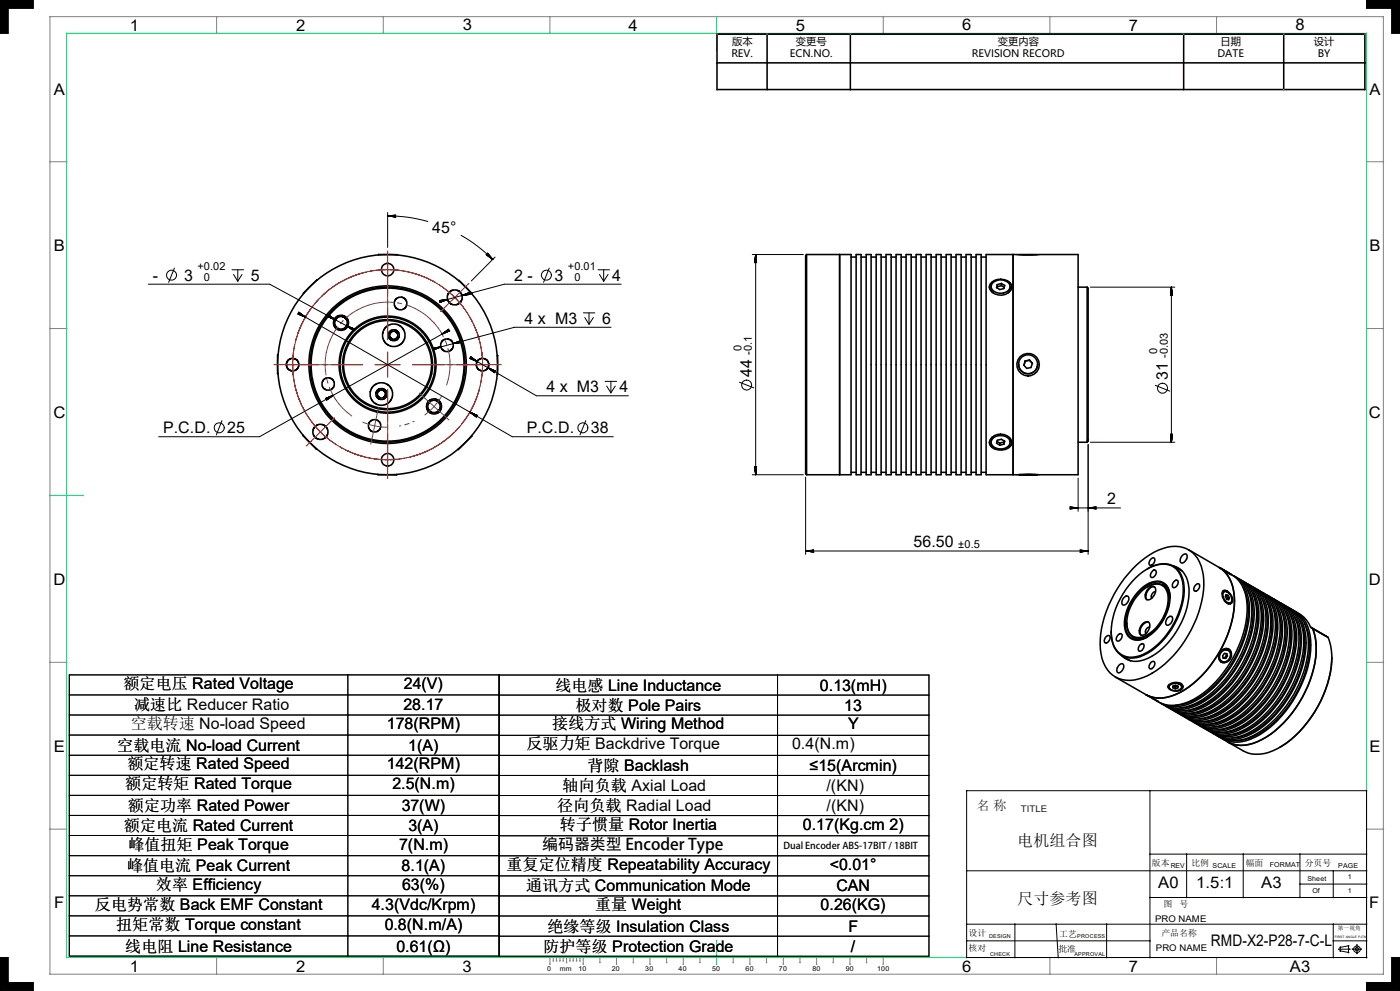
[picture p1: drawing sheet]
<svg xmlns="http://www.w3.org/2000/svg" width="420mm" height="297mm" viewBox="0 0 420 297" stroke-linecap="round" stroke-linejoin="round" font-family="sans-serif">
<g fill="#808080" stroke="#808080" stroke-width=".3">
<path d="M419.9 9.9l.1 .1z" fill-rule="evenodd"/>
<path d="M419.9 0l.1 .1z" fill-rule="evenodd"/>
<path d="M419.9 286.9l.1 .1z" fill-rule="evenodd"/>
<path d="M419.9 296.9l.1 .1z" fill-rule="evenodd"/>
<circle cx="365" cy="287" r=".08"/>
<circle cx="230" cy="287" r=".08"/>
<circle cx="235" cy="289" r=".08"/>
<circle cx="235" cy="287" r=".08"/>
<circle cx="240" cy="288.5" r=".08"/>
<circle cx="240" cy="287" r=".08"/>
<circle cx="245" cy="289" r=".08"/>
<circle cx="245" cy="287" r=".08"/>
<circle cx="250" cy="288.5" r=".08"/>
<circle cx="250" cy="287" r=".08"/>
<circle cx="255" cy="289" r=".08"/>
<circle cx="255" cy="287" r=".08"/>
<circle cx="260" cy="288.5" r=".08"/>
<circle cx="260" cy="287" r=".08"/>
<circle cx="265" cy="289" r=".08"/>
<circle cx="265" cy="287" r=".08"/>
<circle cx="215" cy="15" r=".08"/>
<circle cx="215" cy="5" r=".08"/>
<circle cx="25" cy="148.5" r=".08"/>
<circle cx="15" cy="148.5" r=".08"/>
<circle cx="215" cy="289" r=".08"/>
<circle cx="215" cy="282" r=".08"/>
<circle cx="115" cy="5" r=".08"/>
<circle cx="115" cy="10" r=".08"/>
<circle cx="65" cy="5" r=".08"/>
<circle cx="65" cy="10" r=".08"/>
<circle cx="365" cy="5" r=".08"/>
<circle cx="365" cy="10" r=".08"/>
<circle cx="315" cy="5" r=".08"/>
<circle cx="315" cy="10" r=".08"/>
<circle cx="265" cy="5" r=".08"/>
<circle cx="265" cy="10" r=".08"/>
<circle cx="410" cy="48.5" r=".08"/>
<circle cx="415" cy="48.5" r=".08"/>
<circle cx="410" cy="198.5" r=".08"/>
<circle cx="415" cy="198.5" r=".08"/>
<circle cx="410" cy="248.5" r=".08"/>
<circle cx="415" cy="248.5" r=".08"/>
<circle cx="20" cy="248.5" r=".08"/>
<circle cx="15" cy="248.5" r=".08"/>
<circle cx="20" cy="198.5" r=".08"/>
<circle cx="15" cy="198.5" r=".08"/>
<circle cx="20" cy="98.5" r=".08"/>
<circle cx="15" cy="98.5" r=".08"/>
<circle cx="20" cy="48.5" r=".08"/>
<circle cx="15" cy="48.5" r=".08"/>
<circle cx="417.5" cy="10" r=".08"/>
<circle cx="417.5" cy="2.5" r=".08"/>
<circle cx="410" cy="2.5" r=".08"/>
<circle cx="65" cy="292" r=".08"/>
<circle cx="65" cy="287" r=".08"/>
<circle cx="115" cy="292" r=".08"/>
<circle cx="115" cy="287" r=".08"/>
<circle cx="315" cy="292" r=".08"/>
<circle cx="315" cy="287" r=".08"/>
<circle cx="365" cy="292" r=".08"/>
<circle cx="10" cy="0" r=".08"/>
<circle cx="410" cy="297" r=".08"/>
<circle cx="0" cy="287" r=".08"/>
<circle cx="2.5" cy="287" r=".08"/>
<circle cx="2.5" cy="294.5" r=".08"/>
<circle cx="10" cy="294.5" r=".08"/>
<circle cx="417.5" cy="287" r=".08"/>
<circle cx="417.5" cy="294.5" r=".08"/>
<circle cx="410" cy="294.5" r=".08"/>
<circle cx="2.5" cy="10" r=".08"/>
<circle cx="2.5" cy="2.5" r=".08"/>
<circle cx="10" cy="2.5" r=".08"/>
<circle cx="0" cy="10" r=".08"/>
<circle cx="0" cy="0" r=".08"/>
<circle cx="410" cy="0" r=".08"/>
<circle cx="10" cy="297" r=".08"/>
<circle cx="0" cy="297" r=".08"/>
<circle cx="415" cy="292" r=".08"/>
<circle cx="15" cy="292" r=".08"/>
<circle cx="15" cy="5" r=".08"/>
<circle cx="415" cy="5" r=".08"/>
<circle cx="410" cy="287" r=".08"/>
<circle cx="20" cy="287" r=".08"/>
<circle cx="20" cy="10" r=".08"/>
<circle cx="410" cy="10" r=".08"/>
<circle cx="165" cy="5" r=".08"/>
<circle cx="165" cy="10" r=".08"/>
<circle cx="410" cy="98.5" r=".08"/>
<circle cx="415" cy="98.5" r=".08"/>
<circle cx="165" cy="289" r=".08"/>
<circle cx="165" cy="287" r=".08"/>
<circle cx="166" cy="288" r=".08"/>
<circle cx="166" cy="287" r=".08"/>
<circle cx="167" cy="288" r=".08"/>
<circle cx="167" cy="287" r=".08"/>
<circle cx="168" cy="288" r=".08"/>
<circle cx="168" cy="287" r=".08"/>
<circle cx="169" cy="288" r=".08"/>
<circle cx="169" cy="287" r=".08"/>
<circle cx="170" cy="288.5" r=".08"/>
<circle cx="170" cy="287" r=".08"/>
<circle cx="171" cy="288" r=".08"/>
<circle cx="171" cy="287" r=".08"/>
<circle cx="172" cy="288" r=".08"/>
<circle cx="172" cy="287" r=".08"/>
<circle cx="175" cy="289" r=".08"/>
<circle cx="175" cy="287" r=".08"/>
<circle cx="173" cy="288" r=".08"/>
<circle cx="173" cy="287" r=".08"/>
<circle cx="174" cy="288" r=".08"/>
<circle cx="174" cy="287" r=".08"/>
<circle cx="180" cy="288.5" r=".08"/>
<circle cx="180" cy="287" r=".08"/>
<circle cx="185" cy="289" r=".08"/>
<circle cx="185" cy="287" r=".08"/>
<circle cx="190" cy="288.5" r=".08"/>
<circle cx="190" cy="287" r=".08"/>
<circle cx="195" cy="289" r=".08"/>
<circle cx="195" cy="287" r=".08"/>
<circle cx="200" cy="288.5" r=".08"/>
<circle cx="200" cy="287" r=".08"/>
<circle cx="205" cy="289" r=".08"/>
<circle cx="205" cy="287" r=".08"/>
<circle cx="210" cy="288.5" r=".08"/>
<circle cx="210" cy="287" r=".08"/>
<circle cx="220" cy="288.5" r=".08"/>
<circle cx="220" cy="287" r=".08"/>
<circle cx="225" cy="289" r=".08"/>
<circle cx="225" cy="287" r=".08"/>
<circle cx="230" cy="288.5" r=".08"/>
<circle cx="409.4" cy="10.2" r=".08"/>
<circle cx="255.1" cy="10.2" r=".08"/>
<circle cx="230.1" cy="10.2" r=".08"/>
<circle cx="385.1" cy="10.2" r=".08"/>
<circle cx="385.1" cy="26.8" r=".08"/>
<circle cx="409.4" cy="26.8" r=".08"/>
<circle cx="215.1" cy="26.8" r=".08"/>
<circle cx="355.1" cy="10.2" r=".08"/>
<circle cx="215.1" cy="10.2" r=".08"/>
</g>
<g fill="none" stroke="#808080" stroke-width=".3">
<path d="M410 0v2.5h7.5v7.5h2.5v-10M0 0h10v2.5h-7.5v7.5h-2.5M15 5h400v287h-400zM65 5v5M115 5v5M165 5v5M265 5v5M315 5v5M365 5v5M15 48.5h5M410 48.5h5M15 98.5h5"/>
<path d="M410 98.5h5M15 198.5h5M410 198.5h5M15 248.5h5M410 248.5h5M10 297v-2.5h-7.5v-7.5h-2.5v10M65 287v5M115 287v5M165 287v2M166 287v1M167 287v1M168 287v1"/>
<path d="M169 287v1M170 287v1.5M171 287v1M172 287v1M173 287v1M174 287v1M175 287v2M180 287v1.5M185 287v2M190 287v1.5M195 287v2M200 287v1.5"/>
<path d="M205 287v2M210 287v1.5M220 287v1.5M225 287v2M230 287v1.5M235 287v2M240 287v1.5M245 287v2M250 287v1.5M255 287v2M260 287v1.5M265 287v2"/>
<path d="M315 287v5M365 287v5M420 287h-2.5v7.5h-7.5v2.5h10"/>
</g>
<path d="M20 10h390v277h-390zM215 5v10M15 148.5h10M215 282v7" fill="none" stroke="#00e171" stroke-width=".3"/>
<path d="M0 0v10M410 0h10M0 297h10M420 287v10" fill="none" stroke="#6a6a6a" stroke-width=".3"/>
<g fill="#000" stroke="#000" stroke-width=".3">
<path d="M116.3 64.7l2.5 .4zM116.3 64.7l2.4 .4zM116.3 64.7l2.3 .3zM116.3 64.7l2.2 .2zM116.3 64.7l2.2 .1zM116.3 64.7l2.2-.1zM116.3 64.7l2.3-.1zM116.3 64.7l2.4-.2zM116.3 64.7l2.5-.2zM146.2 75.8l1.6 2zM146.3 75.9l1.5 1.9zM146.3 76l1.5 1.8z"/>
<path d="M146.3 76.1l1.5 1.7zM146.2 76.2l1.6 1.6zM146.1 76.3l1.7 1.5zM146 76.3l1.8 1.5zM145.9 76.3l1.9 1.5zM145.8 76.3l2 1.5zM226.7 76.3l.3 2.5zM226.7 76.3l.2 2.4zM226.7 76.3l.2 2.3zM226.7 76.3l.1 2.2zM226.7 76.3l-.1 2.2zM226.7 76.3l-.2 2.2z"/>
<path d="M226.7 76.3l-.3 2.3zM226.7 76.3l-.3 2.4zM226.7 76.3l-.3 2.5zM89.6 93.5l2 1.5zM89.7 93.6l1.9 1.4zM89.7 93.7l1.9 1.3zM89.7 93.8l1.9 1.2zM89.7 93.9l1.9 1.1zM89.7 94l1.9 1zM89.5 94.1l2.1 .9zM89.4 94.1l2.2 .9zM89.3 94.1l2.3 .9z"/>
<path d="M98.3 95l2.4 .9zM98.5 95l2.2 .9zM98.6 95l2.1 .9zM98.6 94.9l2.1 1zM98.8 94.8l1.9 1.1zM98.8 94.7l1.9 1.2zM98.8 94.6l1.9 1.3zM98.7 94.5l2 1.4zM98.6 94.4l2.1 1.5zM104 97.7l2.3 .9zM104 97.7l2.2 .9zM104 97.7l2.1 .9z"/>
<path d="M104 97.7l2 .9zM104 97.7l1.9 1.1zM104 97.7l1.9 1.2zM104 97.7l2 1.3zM104 97.7l2 1.4zM131.9 90.7l2.3-1zM132.1 90.6l2.1-.9zM132.1 90.5l2.1-.8zM132.1 90.3l2.1-.6zM132 90.2l2.2-.5zM132 90.1l2.2-.4zM131.9 90.1l2.3-.4z"/>
<path d="M131.8 90.1l2.4-.4zM138.6 88.6l2.3-1zM138.6 88.6l2.2-.9zM138.6 88.6l2.2-.8zM138.6 88.6l2.1-.8zM138.6 88.6l2.2-.5zM138.6 88.6l2.3-.4zM138.6 88.6l2.4-.4zM138.6 88.6l2.5-.4zM351.4 86.1l.3 2.5zM351.4 86.1l.3 2.3zM351.4 86.1l.3 2.2z"/>
<path d="M351.4 86.1l.2 2.2zM351.4 86.1l.1 2.2zM351.4 86.1l-.1 2.2zM351.4 86.1l-.2 2.2zM351.4 86.1l-.2 2.3zM351.4 86.1l-.3 2.5zM97.6 119.4l2.3-.9zM97.7 119.4l2.2-.9zM97.8 119.4l2.1-.9zM97.9 119.5l2-1zM98 119.5l1.9-1zM98 119.6l1.9-1.1z"/>
<path d="M98 119.7l1.9-1.2zM98 119.9l1.9-1.4zM130 104.9l2.3-.9zM130.1 104.8l2.2-.8zM130.2 104.7l2.1-.7zM130.2 104.6l2.1-.6zM130.1 104.5l2.2-.5zM130.1 104.4l2.2-.4zM130 104.4l2.3-.4zM129.9 104.4l2.4-.4zM129.8 104.3l2.5-.3zM132.6 100.1l2.4-1z"/>
<path d="M132.6 100.1l2.2-.9zM132.6 100.1l2.1-.9zM132.6 100.1l2.1-1zM132.6 100.1l1.9-1.1zM132.6 100.1l1.9-1.2zM132.6 100.1l1.9-1.3zM132.6 100.1l2-1.4zM132.6 100.1l2.1-1.5zM135.9 103l2.4-.9zM135.9 103l2.3-.9zM135.9 103l2.2-.8zM135.9 103l2.1-.7z"/>
<path d="M135.9 103l2.1-.6zM135.9 103l2.2-.4zM135.9 103l2.3-.4zM135.9 103l2.4-.3zM135.9 103l2.5-.3zM141.1 106.8l2.1 1.6zM141.2 106.9l2 1.5zM141.3 107l1.9 1.4zM141.3 107.1l1.9 1.3zM141.3 107.2l1.9 1.2zM141.1 107.4l2.1 1zM140.9 107.4l2.3 1z"/>
<path d="M140.8 107.4l2.4 1zM146.4 110.2l2 1.6zM146.4 110.2l1.9 1.5zM146.4 110.2l1.9 1.4zM146.4 110.2l1.9 1.3zM146.4 110.2l1.9 1.2zM146.4 110.2l2 1zM146.4 110.2l2.1 1zM146.4 110.2l2.2 1zM146.4 110.2l2.3 1zM141 123.5l2 1.6zM141 123.5l1.9 1.5z"/>
<path d="M141 123.5l1.8 1.4zM141 123.5l1.8 1.3zM141 123.5l1.9 1.1zM141 123.5l2.1 1zM141 123.5l2.2 1zM141 123.5l2.3 1zM351.1 130l.3 2.5zM351.2 130.1l.2 2.4zM351.2 130.2l.2 2.3zM351.3 130.3l.1 2.2zM351.4 130.3v2.2zM351.5 130.3l-.1 2.2z"/>
<path d="M351.6 130.3l-.2 2.2zM351.7 130.1l-.3 2.4zM351.7 130l-.3 2.5zM226.4 139.8l.3 2.5zM226.4 139.9l.3 2.4zM226.4 140l.3 2.3zM226.5 140l.2 2.3zM226.6 140.1l.1 2.2zM226.7 140.1v2.2zM226.8 140l-.1 2.3zM226.9 139.9l-.2 2.4zM227 139.8l-.3 2.5z"/>
<path d="M320.9 151.9l2.5 .3zM321 152l2.4 .2zM321.1 152l2.3 .2zM321.2 152.1l2.2 .1zM321.2 152.2h2.2zM321.2 152.3l2.2-.1zM321.1 152.4l2.3-.2zM320.9 152.5l2.5-.3zM326.4 152.2l2.5 .3zM326.4 152.2l2.4 .3zM326.4 152.2l2.3 .2zM326.4 152.2h2.2z"/>
<path d="M326.4 152.2l2.3-.1zM326.4 152.2l2.3-.2zM326.4 152.2l2.4-.2zM326.4 152.2l2.5-.3zM241.7 165.1l2.2-.1zM241.7 165.1l2.3-.2zM241.7 165.1l2.4-.2zM241.7 165.1l2.5 .4zM241.7 165.1l2.4 .3zM241.7 165.1l2.3 .3zM241.7 165.1l2.2 .2zM241.7 165.1l2.2 .1z"/>
<path d="M241.7 165.1l2.5-.3zM323.9 164.8l2.5 .3zM324 164.9l2.4 .2zM324.1 164.9l2.3 .2zM324.2 165l2.2 .1zM324.2 165.1h2.2zM324.2 165.2l2.2-.1zM324.2 165.3l2.2-.2zM324 165.4l2.4-.3zM323.9 165.5l2.5-.4z"/>
<path d="M0 0h10v2.5h-7.5v7.5h-2.5z" fill-rule="evenodd"/>
<path d="M410 0h10v10h-2.5v-7.5h-7.5z" fill-rule="evenodd"/>
<path d="M0 287h2.5v7.5h7.5v2.5h-10z" fill-rule="evenodd"/>
<path d="M410 294.5h7.5v-7.5h2.5v10h-10z" fill-rule="evenodd"/>
<circle cx="215.1" cy="18.8" r=".08"/>
<circle cx="230.1" cy="18.8" r=".08"/>
<circle cx="255.1" cy="18.8" r=".08"/>
<circle cx="355.1" cy="18.8" r=".08"/>
<circle cx="385.1" cy="18.8" r=".08"/>
<circle cx="409.4" cy="18.8" r=".08"/>
<circle cx="215.1" cy="26.8" r=".08"/>
<circle cx="230.1" cy="26.8" r=".08"/>
<circle cx="255.1" cy="26.8" r=".08"/>
<circle cx="355.1" cy="26.8" r=".08"/>
<circle cx="409.4" cy="26.8" r=".08"/>
<circle cx="290" cy="237" r=".08"/>
<circle cx="345" cy="237" r=".08"/>
<circle cx="410" cy="237" r=".08"/>
<circle cx="345" cy="256" r=".08"/>
<circle cx="356" cy="256" r=".08"/>
<circle cx="373" cy="256" r=".08"/>
<circle cx="390" cy="256" r=".08"/>
<circle cx="410" cy="256" r=".08"/>
<circle cx="290" cy="261" r=".08"/>
<circle cx="290" cy="277" r=".08"/>
<circle cx="304.5" cy="277" r=".08"/>
<circle cx="316.8" cy="277" r=".08"/>
<circle cx="332" cy="277" r=".08"/>
<circle cx="345" cy="269" r=".08"/>
<circle cx="356" cy="269" r=".08"/>
<circle cx="373" cy="269" r=".08"/>
<circle cx="390" cy="265" r=".08"/>
<circle cx="390" cy="269" r=".08"/>
<circle cx="400" cy="261" r=".08"/>
<circle cx="400" cy="269" r=".08"/>
<circle cx="400" cy="277" r=".08"/>
<circle cx="410" cy="265" r=".08"/>
<circle cx="410" cy="277" r=".08"/>
<circle cx="410" cy="261" r=".08"/>
<circle cx="410" cy="269" r=".08"/>
<circle cx="290" cy="287" r=".08"/>
<circle cx="290" cy="282" r=".08"/>
<circle cx="304.5" cy="287" r=".08"/>
<circle cx="317.5" cy="287" r=".08"/>
<circle cx="332" cy="287" r=".08"/>
<circle cx="345" cy="282" r=".08"/>
<circle cx="345" cy="287" r=".08"/>
<circle cx="400" cy="282" r=".08"/>
<circle cx="400" cy="287" r=".08"/>
<circle cx="401.7" cy="284.5" r=".08"/>
<circle cx="402.1" cy="283.9" r=".08"/>
<circle cx="402.1" cy="285" r=".08"/>
<circle cx="404.5" cy="283.5" r=".08"/>
<circle cx="404.5" cy="285.5" r=".08"/>
<circle cx="404.9" cy="284.5" r=".08"/>
<circle cx="405.7" cy="284.5" r=".08"/>
<circle cx="407.1" cy="283.2" r=".08"/>
<circle cx="407.1" cy="285.7" r=".08"/>
<circle cx="408.3" cy="284.5" r=".08"/>
<circle cx="410" cy="287" r=".08"/>
<circle cx="410" cy="282" r=".08"/>
</g>
<g fill="none" stroke="#000" stroke-width=".3">
<path d="M116.3 63.7v10.5M116.3 64.7a43.7 43.7 0 0 1 12.1 1.7M138.3 70.5a45.6 45.6 0 0 1 9.5 7.3M148.5 77l-7.1 7.2M225.7 76.3h15.3M226.7 76.3v66M44.5 85.2h36.4l19.8 10.7M52.3 80.3l-1.7 4.3M69.6 80.9h3.5M70.1 82.3l1.2 2M71.3 80.9v3.4M72.6 82.3l-1.3 2"/>
<path d="M89.5 93.8l64.2 37.1h30.3M100.7 95.9l5.5 2.9M134.8 98.9l-56.9 32h-30.3M164.8 80.3l-1.7 4.3M175 93.8h3.4M175.4 95.2l1.3 2M176.7 93.8v3.4M178 95.2l-1.3 2M179.4 80.9h3.4M179.8 82.3l1.3 2M181.1 80.9v3.4M182.4 82.3l-1.3 2"/>
<path d="M183.3 98.1h-29l-24.4 6.5M186.4 85.2h-35.1l-19.5 5.2M327.1 86.1h25.3M351.4 86.1v46.4M141 107.1l19.9 11.5h27.6M181.5 114.3h3.5M182 115.7l1.3 2M183.3 114.3v3.4M184.6 115.7l-1.3 2M221.8 114.6l4.3 1.6M346.6 115.5l4.3 1.7M66.6 126.1l-1.7 4.2"/>
<path d="M175.7 126.1l-1.7 4.2M326.4 133.2v33M327.1 132.5h25.3M225.7 142.3h15.3M241.7 143v23.2M320.9 152.2h15.3M323.4 143.3v9.9M241.7 165.1h84.7M20.8 208.3h128.9M20.8 214.3h128.9M104.4 202.3v84.3M149.7 202.3h129v84.3h-257.9v-84.3h128.9v84.3"/>
<path d="M149.7 208.3h129M149.7 214.3h129M233.3 202.3v84.3M20.8 220.3h128.9M20.8 226.4h128.9M20.8 232.4h128.9M20.8 238.4h128.9M149.7 220.4h129M149.7 226.4h129M149.7 232.4h129M149.7 238.4h129M290 237h120v50h-120z"/>
<path d="M345 237v50M20.8 244.4h257.9M20.8 250.4h128.9M20.8 256.5h128.9M149.7 250.5h129M149.7 256.5h129M345 256h65M356 256v13M373 256v13M390 256v13M20.8 262.5h257.9M20.8 268.5h257.9"/>
<path d="M20.8 274.5h128.9M149.7 274.5h129M290 277h120M290 261h120M304.5 277v10M316.8 277l.7 10M332 277v10M345 269h65M390 265h20M400 261v8M400 277v10M20.8 280.5h128.9"/>
<path d="M149.7 280.6h129M290 282h55M400 282h10M401.7 284.5h3.2M402.1 283.9l2.4-.4v2l-2.4-.5zM405.7 284.5h2.6M407.1 283.2v2.5"/>
<circle cx="51.5" cy="82.5" r="1.49"/>
<circle cx="163.9" cy="82.5" r="1.51"/>
<circle cx="224" cy="115.4" r="1.51"/>
<circle cx="348.7" cy="116.4" r="1.51"/>
<circle cx="65.8" cy="128.2" r="1.51"/>
<circle cx="174.9" cy="128.2" r="1.49"/>
<circle cx="407.1" cy="284.5" r=".51"/>
<circle cx="407.1" cy="284.5" r="1"/>
</g>
<g fill="none" stroke="#000" stroke-width=".47">
<path d="M215.1 10.2h194.3v16.6h-194.3zM215.1 18.8h194.3M230.1 10.2v16.6M255.1 10.2v16.6M355.1 10.2v16.6M385.1 10.2v16.6M116 79h.6M119.3 76.4h-5.8M242 76.3v66M242 76.3l-.3 .3v65.4l.3 .3M242 76.3h13.3v66h-13.3M251.9 76.3v66"/>
<path d="M255.3 77h1.5M256.8 76.3h1.5v66h-1.5zM258.3 77h1.5M259.8 76.3h1.5v66h-1.5zM261.3 77h1.5M262.9 76.3h1.4v66h-1.5zM264.3 77h1.5M265.8 76.3h1.5v66h-1.5zM267.3 77h1.5M268.8 76.3h1.5v66h-1.5zM270.3 77h1.5M271.8 76.3h1.5v66h-1.5z"/>
<path d="M273.3 77h1.5M274.8 76.3h1.5v66h-1.5v-66M276.3 77h1.5M277.8 76.3h1.5v66h-1.5zM279.3 77h1.5M280.8 76.3h1.5v66h-1.5zM282.3 77h1.5M283.8 76.3h1.5v66h-1.5zM285.3 77h1.5M286.8 76.3h1.5v66h-1.5zM288.3 77h1.5M289.8 76.3h1.5v66h-1.5z"/>
<path d="M291.3 77h1.5M292.8 76.3h1.5v66h-1.5zM294.3 77h1.5M295.8 76.3l13.9 .2 13.7-.2v66l-14.2-.2-13.4 .2zM303.9 76.3v66zM305.6 76.3h5.7M95.1 83.9l-4 4.1M102.7 94.9l.6 .2 .6 .6 .3 1.5-.9 1.2-.9 .3-.7-.1-1-.8-.3-.9 .1-.7 .8-1.1 .9-.3 .5 .1M102.7 94.5l.9 .4 .5 .5 .4 .9v.9l-.4 .9-.5 .5-.9 .4h-.8l-.9-.4-.5-.5-.4-.9v-.9l.4-.9 .5-.5 .9-.4 .9 .1M137.6 84.1l4 4M297.3 85.9a1.97 1.97 0 0 0 .8 2M297.6 84.5a4.2 4.2 0 0 1 5.9 .9 3 3 0 0 1-4.1 3 2.53 2.53 0 0 1-2.4-3.2z"/>
<path d="M297.7 84.9a3.3 3.3 0 0 1 5.2 .5 2.14 2.14 0 0 1-2.4 2.5 2.36 2.36 0 0 1-3.1-2.5zM299.1 84l-.4 .1a2.43 2.43 0 0 0-1.9 2.2M299.2 85.9l-.1 .4M299.2 85.3v.6M300.4 85l-1.2 .3M300.4 85.6l-1.2 .3M300.4 85v.6M300.4 85l1 .6-.2 .9-1.3 .3-.9-.6 .2-.9M300.4 85.6l.8 .5M301.3 84l.3 .1a2.55 2.55 0 0 1 2 2.2M303 85.9a1.88 1.88 0 0 1-.7 2M323.4 86.1h2.7"/>
<path d="M326.1 86.1v46.4M326.1 86.1l.3 .3v45.8l-.3 .3M83.4 106.3v5.7M85.9 109v.6M111.1 117.4l.4-1.2 1.1-1 1.3-.5 1.2 .1 1.1 .4 1.1 1 .5 1.4-.1 1.2-.4 1.1-1.1 1-1.3 .6-1.2-.1-1.1-.5-1.1-1-.5-1.3 .1-1.2M114.7 116.9l.7 .4 .2 1.1-.5 .7-.9 .2-.8-.5-.2-.9 .5-.8 1-.2M116.5 100.2l.8-1.1 1.2-.3 1 .8 .3 1.2-.8 1.1-1.2 .2-1.1-.8-.2-1.1M129.2 112l-.5 1.9-1.2 2.3-1.6 2.2-1.9 1.6-2.2 1.3-2.5 .8-2.2 .4-3.5-.3-2.3-.7-2-1-2.1-1.6-1.6-1.8-1.3-2.3-.9-2.4-.3-2.3 .2-3.5 .8-2.3 .9-1.9 1.7-2.2 1.8-1.6 2.2-1.3 2.5-.9 2.2-.3 3.6 .3 2.3 .7 1.9 .9 2.1 1.7 1.7 1.8 1.3 2.3 .8 2.4 .4 2.3-.3 3.5M146.6 109v.6M149.2 106.6l-.1 5.7M305.6 109.2a2.84 2.84 0 0 0 2.8 2.8 2.84 2.84 0 0 0 2.9-2.8M307.6 108.2h.1"/>
<path d="M308.8 107.9l.9 1-.4 1.3-1.3 .2-.8-.9 .4-1.3M308.8 107.9l-1.2 .3M308.8 107.9h.1M90.9 130.4l4.1 4.1M94.2 128.2l.5-.6 .9-.4h.8l1 .3 .5 .5 .4 .9v1.1l-.3 .7-.5 .5-.9 .5h-.8l-.8-.3-.7-.5-.4-.9v-1.1l.3-.7M112.8 125.8l1.2 .8 .2 1.4-.7 1.1-.8 .4h-.7l-.6-.3-.6-.6-.3-1.3 .2-.6 .7-.7 .6-.2h.8M113.2 123.5l2.3 .3 3.6-.2 2.9-.9 2.3-1.3 2.1-1.7 2-2.3 1.3-2.5 .8-2.5 .3-2.4-.2-3.5-.9-2.9-1.3-2.4-1.7-2.1-2.3-1.9-2.5-1.4-2.6-.8-2.3-.3-3.5 .3-2.9 .9-2.4 1.3-1.7 1.3-2.3 2.7-1.4 2.5-.8 2.5-.3 2.3 .3 3.6 .9 2.9 1.2 2.3 2.2 2.6 2 1.6 2.4 1.2 2.5 .8M116 139.7h.6M141.5 130.6l-4 4.1-.1-.1M297.6 131.1a3.9 3.9 0 0 1 5.9 1 2.18 2.18 0 0 1-1.9 2.6 4.4 4.4 0 0 1-4.6-1.3l-.2-.8 .2-.8zM297.6 131l-.3 1.5M297.7 131.6a3.3 3.3 0 0 1 5.2 .5 2.39 2.39 0 0 1-3.1 2.4 2.01 2.01 0 0 1-2-.8 2.01 2.01 0 0 1-.1-2.1z"/>
<path d="M299.1 132.3l.8 .5M299.9 132.8v.6M301.2 133.1l.2-.9-1-.5-1.2 .3-.2 .8 .9 .6M301.2 132.5v.6M301.2 133.1l-1.3 .3M301.2 132.5l-1.3 .3M301.2 132.2v.3M302.8 131.1l.2 1.4M303.6 132.3a3.6 3.6 0 0 1-5.7 1.7l-.8-.8-.3-.7M323.4 132.5h2.7M113.3 142.2h5.7M255.3 141.6h1.5"/>
<path d="M258.3 141.6h1.5M261.3 141.6h1.5M264.3 141.6h1.5M267.3 141.6h1.5M270.3 141.6h1.5M273.3 141.6h1.5M276.3 141.6h1.5M279.3 141.6h1.5M282.3 141.6h1.5M285.3 141.6h1.5M288.3 141.6h1.5M291.3 141.6h1.5"/>
<path d="M294.3 141.6h1.5M305.6 142.3h5.7zM307.2 142.3h2.5M337.1 179.2a.83 .83 0 0 1 1.5-.2 1.89 1.89 0 0 1-1.7 2.3 1.52 1.52 0 0 1 .2-2.1zM340.8 173.1a11.1 11.1 0 0 1 9.7-3.8 6.5 6.5 0 0 1 4.4 6.2 23.1 23.1 0 0 1-11.9 20.6 6.2 6.2 0 0 1-8.2-1.4 12.8 12.8 0 0 1-.5-11.1 26.4 26.4 0 0 1 6.5-10.5zM341 169.3a18.2 18.2 0 0 1 11.7-5.6 8.2 8.2 0 0 1 8 7.2 26.5 26.5 0 0 1-3.3 17.8 30.3 30.3 0 0 1-14.5 14.4 8.6 8.6 0 0 1-12.6-7 29.5 29.5 0 0 1 4.9-19.7l2.1-3zM342.1 176.7a6.4 6.4 0 0 1 6.6-2.2 5.4 5.4 0 0 1 2.2 6.3 14.6 14.6 0 0 1-8.2 10.8 3.8 3.8 0 0 1-5.3-3.3 14.1 14.1 0 0 1 4.7-11.6zM342.6 177.1a5.3 5.3 0 0 1 6.2-1.5 5.1 5.1 0 0 1 1.5 5.4 12.9 12.9 0 0 1-7.8 10 3.5 3.5 0 0 1-4.5-3.9 13.9 13.9 0 0 1 4.6-10zM344.2 170.5a7.7 7.7 0 0 1 8.5-.4 9.2 9.2 0 0 1 2.5 8.4 23.9 23.9 0 0 1-12 17.8 6.3 6.3 0 0 1-9.8-5.3l-.1-1.7M344.3 175.9a3.9 3.9 0 0 1 4.2-.6 3.9 3.9 0 0 1 2.2 3.7 13.7 13.7 0 0 1-7.2 11.9 3.7 3.7 0 0 1-3.9-.1 3.7 3.7 0 0 1-1.6-3.5v-.7M344.7 176.2a1.16 1.16 0 0 1 1.6-.3 1.16 1.16 0 0 1 .3 1.6 2.23 2.23 0 0 1-2.8 2.1 2.72 2.72 0 0 1 .9-3.4zM345.1 167.7a.85 .85 0 0 1 1.2-.4 1.52 1.52 0 0 1-1.3 2.1 1.11 1.11 0 0 1 .1-1.7z"/>
<path d="M345.9 171l.6-.1a1.33 1.33 0 0 1 .2 1.4 1.33 1.33 0 0 1-1.3 .8 1.4 1.4 0 0 1 .5-2.1zM346.3 175.9a2.72 2.72 0 0 0-2.2 3.8M346.6 177.4a1.32 1.32 0 0 0-1 1.9M349.8 175.5l-.9-.2 1.4 .9M351 179.2a4.2 4.2 0 0 0-3.7-4.8 10.9 10.9 0 0 0-8 6.4 10.7 10.7 0 0 0-1.1 9.1 3.9 3.9 0 0 0 5.6 1.2l.5-.2M351.9 169.6a6.2 6.2 0 0 1 4.6 5.6 23.5 23.5 0 0 1-8.6 19.9 10.6 10.6 0 0 1-8.8 2.9 5.3 5.3 0 0 1-2.7-1.6M352 169.7l2.7 1.5M352.4 174.1l.7-.2a1.36 1.36 0 0 1 .2 1.4 1.36 1.36 0 0 1-1.3 .8 1.39 1.39 0 0 1 .4-2zM354.9 166.3l.7-.3a1.13 1.13 0 0 1 .1 1.9 .91 .91 0 0 1-.7 .8 .91 .91 0 0 1-1-.4l.3-1.3zM356.6 164.8l9.2 5.3M358.7 175.3l.7-.4 .2 .1a1.35 1.35 0 0 1 0 1.5 1.35 1.35 0 0 1-1.3 .6 1.36 1.36 0 0 1 .4-1.8zM365.8 170.1a9.9 9.9 0 0 1 4.5 8.5 33.8 33.8 0 0 1-16.5 29 10.4 10.4 0 0 1-10 .6"/>
<path d="M365.8 170.1a10.1 10.1 0 0 1 4.4 8.2 33.2 33.2 0 0 1-9.6 24.1 18.9 18.9 0 0 1-12.9 6.8 8.1 8.1 0 0 1-3.9-1M365.8 170.1l.1 .1M365.9 170.2l3.3 1.9zM366 170.2l3.4 2.1-.3-.3M366.9 177.1a1.72 1.72 0 0 1 2 .9M366.9 177.1a2.29 2.29 0 0 1 2.8 2 1.18 1.18 0 0 1 0 1.4 1.18 1.18 0 0 1-1.4 .4 2.9 2.9 0 0 1-1.4-3.8zM367 177.6a1.3 1.3 0 0 1 2.1 .7l.2 .5a1.13 1.13 0 0 1 .3 1.1 1.13 1.13 0 0 1-.9 .8 2.54 2.54 0 0 1-1.7-3.1zM367.2 177.3l-.6 .5M367.2 170.9l-.4-.2 1.5 .9-.3-.2M367.2 170.9h.1M367.2 170.9l.8 .5M367.7 178.6l.3 .1"/>
<path d="M368 178.7l.4 .8M368 171.4h.1M368.4 178.4l-.4 .3M368.4 178.4l-.6-.2-.2 .6 .4 .8 .6 .1 .2-.5M368.4 179.5l-.1 .2M368.4 178.4l.4 .8M368.8 179.2l-.4 .3M369.1 172a10.3 10.3 0 0 1 5 9.6 34.1 34.1 0 0 1-15.8 27.9 11.1 11.1 0 0 1-10.7 .9l-.5-.3M369.2 172.1v.1M369.5 179.4l.1 .2a1.34 1.34 0 0 1-.5 1.4M370 172.5a10.2 10.2 0 0 1 4.8 9.5 33.5 33.5 0 0 1-17.2 28.6 10 10 0 0 1-9.7 0M370.3 172.7a10.3 10.3 0 0 1 5.2 9.7 34.1 34.1 0 0 1-15.8 27.9 11.1 11.1 0 0 1-10.7 .9l-.7-.4"/>
<path d="M371.3 173.3a10.3 10.3 0 0 1 5 9.5 34.3 34.3 0 0 1-15.9 27.9 11 11 0 0 1-10.8 .8l-.2-.1M371.7 173.5a9.4 9.4 0 0 1 5.1 8.2 31.5 31.5 0 0 1-6.8 21.4 24.8 24.8 0 0 1-12.9 9.6 8.8 8.8 0 0 1-7.4-1.1M372.7 174.1a10.3 10.3 0 0 1 5 9.5 33.8 33.8 0 0 1-15.9 27.9 11 11 0 0 1-10.8 .9l-.2-.2M373 176.1a18.3 18.3 0 0 1 .6 13.4 34.2 34.2 0 0 1-14.3 19.8 13.2 13.2 0 0 1-6.7 2.1M373.1 174.3a10.3 10.3 0 0 1 5.3 9.8 34.3 34.3 0 0 1-15.9 27.9 11.1 11.1 0 0 1-10.7 .9l-.7-.5M374.2 175a9.6 9.6 0 0 1 4.8 8 32.7 32.7 0 0 1-9.3 24.1 19.7 19.7 0 0 1-13 7.2 7.8 7.8 0 0 1-4.5-1.3M374.4 177a18.3 18.3 0 0 1 .6 13.3 32.9 32.9 0 0 1-15.6 20.5 12.4 12.4 0 0 1-5.4 1.4M374.5 175.1a10.3 10.3 0 0 1 5.3 9.8 33.8 33.8 0 0 1-15.9 27.9 10.5 10.5 0 0 1-11.3 .4M375.6 175.8a9.6 9.6 0 0 1 4.8 8 32.8 32.8 0 0 1-9.3 24.1 21.7 21.7 0 0 1-11.7 7.1 8.3 8.3 0 0 1-5.8-1.1M375.8 177.8a18.1 18.1 0 0 1 .6 13.3 34.1 34.1 0 0 1-14.3 19.8 14.5 14.5 0 0 1-6.7 2.1M376 176a10.2 10.2 0 0 1 5.2 9.7 34.1 34.1 0 0 1-15.9 27.9 10.4 10.4 0 0 1-11.4 .5M377 176.6a10.4 10.4 0 0 1 4.9 9.5 33.8 33.8 0 0 1-15.9 27.9 10.5 10.5 0 0 1-11 .7"/>
<path d="M377.2 178.6a18.2 18.2 0 0 1 .6 13.3 33.1 33.1 0 0 1-15.6 20.6 12.4 12.4 0 0 1-5.3 1.3M377.4 176.8a9.6 9.6 0 0 1 5.1 8.2 32.8 32.8 0 0 1-9.2 24.2 19.9 19.9 0 0 1-13 7.1 8.1 8.1 0 0 1-4.9-1.4M378.4 177.4a10.1 10.1 0 0 1 4.9 9.5 34.1 34.1 0 0 1-15.8 27.9 11.1 11.1 0 0 1-10.8 .8l-.3-.1M378.6 179.4a18 18 0 0 1 .6 13.4 33.9 33.9 0 0 1-14.2 19.8 13.2 13.2 0 0 1-6.7 2M378.8 177.6a9.6 9.6 0 0 1 5.1 8.2 32.6 32.6 0 0 1-9.2 24.2 19.4 19.4 0 0 1-13 7.1 8.3 8.3 0 0 1-4.9-1.4M379.8 178.2a9.8 9.8 0 0 1 4.8 8.1 32.1 32.1 0 0 1-6.9 21.3 25.3 25.3 0 0 1-12.8 9.6 8.8 8.8 0 0 1-7.1-.9M380.2 178.4a10.3 10.3 0 0 1 5.2 9.7 34.1 34.1 0 0 1-15.8 27.9 11.1 11.1 0 0 1-10.7 .9M381.3 179a10.3 10.3 0 0 1 4.9 9.6 34.3 34.3 0 0 1-15.9 27.9 11 11 0 0 1-10.8 .8l-.2-.2M381.6 179.2a8.8 8.8 0 0 1 4.9 6.9 29.6 29.6 0 0 1-5.5 21.2 27 27 0 0 1-14 11.1 8.8 8.8 0 0 1-7.4-1.1M382.7 179.8a10.3 10.3 0 0 1 4.9 9.6 34.1 34.1 0 0 1-15.9 27.9 11.1 11.1 0 0 1-10.8 .8l-.2-.2M331.9 190.8l.3-.3a.54 .54 0 0 1 .6 0 .54 .54 0 0 1 .2 .5l-.2 .9a1.06 1.06 0 0 1-1.4 .7 1.35 1.35 0 0 1 .5-1.8zM335.6 190.1l.7-.2a1.33 1.33 0 0 1 .1 1.5 1.33 1.33 0 0 1-1.2 .7 1.35 1.35 0 0 1 .4-2z"/>
<path d="M335.7 199.3a.88 .88 0 0 1 1.3-.2 1.85 1.85 0 0 1-1.7 2.5 1.72 1.72 0 0 1 .4-2.3zM336.5 196.5l2.7 1.6M340.4 191.7l-.5-.7 1.4 .8M342.2 193.1l.6-.2a1.36 1.36 0 0 1 .2 1.5 1.36 1.36 0 0 1-1.3 .8 1.49 1.49 0 0 1 .5-2.1zM342.9 186.8a1.16 1.16 0 0 1 1.7-.3 1.16 1.16 0 0 1 .2 1.6l-.2 .6a1.95 1.95 0 0 1-2.5 1.5 2.68 2.68 0 0 1 .8-3.4zM344.6 186.5a2.69 2.69 0 0 0-2.3 3.9M344.9 188a1.32 1.32 0 0 0-1.1 1.9M345.4 198.4l.6-.2a1.34 1.34 0 0 1 .3 1.5 1.34 1.34 0 0 1-1.3 .7 1.43 1.43 0 0 1 .4-2zM350.3 185.2a.88 .88 0 0 1 1.4-.2 1.84 1.84 0 0 1-1.6 2.4 1.45 1.45 0 0 1 .2-2.2zM365.6 197.1l.6 .9M366.3 198.1l.2 .1M366.5 195.3a1.57 1.57 0 0 1 2.4 0 1.57 1.57 0 0 1-.3 2.3 1.55 1.55 0 0 1-2.3 .5 1.55 1.55 0 0 1-.1-2.4z"/>
<path d="M366.6 194.8a1.74 1.74 0 0 1 2.2-.2 1.74 1.74 0 0 1 .6 2.1 1.97 1.97 0 0 1-1.6 1.9 1.97 1.97 0 0 1-2.2-1.2 2.71 2.71 0 0 1 1-2.6zM366.9 197.1h.5M367.4 197.1l.3 .2M367.8 195.9l.1 .6M367.9 196.5l-.5 .6M367.9 196.5l.3 .1M368.2 196.6l-.5 .7M368.2 196.6l-.2-.7-.7-.1-.5 .7 .1 .8h.8M368.5 194.9l-.3-.1a1.65 1.65 0 0 0-1.8 .2M368.5 194.5a2.29 2.29 0 0 1 .5 2.8 2.29 2.29 0 0 1-2.7 1.1M369.1 180.6l-.7 .4M380 180.3a18.1 18.1 0 0 1 .7 13.3 34.1 34.1 0 0 1-14.3 19.8l-1.4 .7a13.9 13.9 0 0 1-5.3 1.4"/>
<path d="M381.4 181.1a17.6 17.6 0 0 1 .7 13.3 33.8 33.8 0 0 1-14.3 19.8 13.2 13.2 0 0 1-6.7 2.1M382.9 181.9a18.3 18.3 0 0 1 .6 13.3 34.2 34.2 0 0 1-14.3 19.8 13.2 13.2 0 0 1-6.7 2.1M383 180a10.3 10.3 0 0 1 5.3 9.8 34.3 34.3 0 0 1-15.9 27.9 11.1 11.1 0 0 1-10.7 .9l-.7-.5M384.1 180.7a9.9 9.9 0 0 1 4.8 8 31.5 31.5 0 0 1-6.9 21.3 24.8 24.8 0 0 1-12.9 9.7 8.6 8.6 0 0 1-7-1M384.3 182.7a18.3 18.3 0 0 1 .6 13.3 32.9 32.9 0 0 1-15.6 20.5 12.4 12.4 0 0 1-5.4 1.4M384.4 180.9a10.3 10.3 0 0 1 5.3 9.7 33.8 33.8 0 0 1-15.9 27.9 11.1 11.1 0 0 1-10.7 .9l-.6-.5M385.5 181.5a9.6 9.6 0 0 1 4.8 8 32.8 32.8 0 0 1-9.3 24.2 22.1 22.1 0 0 1-11.7 7 8.3 8.3 0 0 1-5.8-1.1M385.7 183.5a17.9 17.9 0 0 1 .6 13.3 33.8 33.8 0 0 1-14.3 19.9 14.5 14.5 0 0 1-6.7 2M385.9 181.7a9.9 9.9 0 0 1 5.2 9 33.8 33.8 0 0 1-10 24 18.8 18.8 0 0 1-12.9 6.5 8.6 8.6 0 0 1-4.3-1.4M386.9 182.3a9.4 9.4 0 0 1 4.7 7.3 30.4 30.4 0 0 1-6.2 21.3 25 25 0 0 1-14.1 10.5 8.7 8.7 0 0 1-6.4-1M387.1 184.3a18.2 18.2 0 0 1 .6 13.4 34.1 34.1 0 0 1-14.3 19.8 13.2 13.2 0 0 1-6.6 2M387.3 182.5a10 10 0 0 1 5.2 9 33.5 33.5 0 0 1-16.5 29 10 10 0 0 1-10.7 .1"/>
<path d="M388.3 183.1a9.8 9.8 0 0 1 4.9 8.8 33.8 33.8 0 0 1-10 24 18.5 18.5 0 0 1-12.9 6.5 7.1 7.1 0 0 1-3.9-1.2M388.5 185.1a16.9 16.9 0 0 1 1.1 11.7 34.1 34.1 0 0 1-14.7 21.5 13.2 13.2 0 0 1-6.7 2M388.7 183.3a8.8 8.8 0 0 1 4.5 4.7M389.9 186a18.1 18.1 0 0 1 .7 13.3 34.1 34.1 0 0 1-14.3 19.8 14.4 14.4 0 0 1-6.7 2.1M391.3 186.8a18.2 18.2 0 0 1 .7 13.3 33.8 33.8 0 0 1-14.3 19.8 13.2 13.2 0 0 1-6.7 2.1M393.2 188l5.2 3.1a21.9 21.9 0 0 1-.7 15.4 34 34 0 0 1-14.5 17.9 10.8 10.8 0 0 1-10.2 .6l-4.7-2.6M393.2 188l.6 .3a22.1 22.1 0 0 1-.8 15.6 33.5 33.5 0 0 1-14.5 17.8 10.6 10.6 0 0 1-10.2 .7M393.2 188l4.6 2.7-.1-.1M399.5 197a34.1 34.1 0 0 1-15.5 26.9M334.6 202.9l9.2 5.3M343.8 208.2l3.7 2.1-.4-.2M343.9 208.3l3.2 1.8"/>
<path d="M347.2 210.1h-.1M350.4 205.6l.2 .5 .5 .4M350.6 205.3a2.96 2.96 0 0 1 4.2 .1 1.45 1.45 0 0 1-1.8 1.7 2.25 2.25 0 0 1-2.6-1.4zM350.7 205.2v.7M351.1 205.2a2.48 2.48 0 0 1 3.4 .6 2.17 2.17 0 0 1-3.5 .7 .77 .77 0 0 1 .1-1.3zM351.9 205.7l.7-.3 .8 .3-.1 .5M351.9 205.7l-.1 .4 .8 .3M351.9 205.7l.7 .2M352.6 205.9v.5M353.3 206.2l-.7 .2M353.3 205.7l-.7 .2M353.3 205.7v.5"/>
<path d="M354.2 204.8l.3 1.1M354.7 212.1h.2M354.9 205.6l-.4 .7-.6 .4M358.2 216.5l.7 .4M366.7 221.4l1.6 1"/>
<circle cx="116.3" cy="80.8" r="1.89"/>
<circle cx="120.1" cy="91" r="1.9"/>
<circle cx="136.4" cy="89.1" r="2.24"/>
<circle cx="87.8" cy="109.3" r="1.87"/>
<circle cx="98.5" cy="115.1" r="1.85"/>
<circle cx="114.4" cy="118.1" r="1.63"/>
<circle cx="116.2" cy="109.3" r="22.9"/>
<circle cx="116.3" cy="109.3" r="14.2"/>
<circle cx="116.3" cy="109.3" r="23.2"/>
<circle cx="116.3" cy="109.3" r="23.6"/>
<circle cx="116.3" cy="109.3" r="33"/>
<circle cx="116.3" cy="109.3" r="13.5"/>
<circle cx="118.1" cy="100.5" r="3.4"/>
<circle cx="118.1" cy="100.5" r="1.2"/>
<circle cx="134.1" cy="103.5" r="1.9"/>
<circle cx="144.8" cy="109.3" r="1.87"/>
<circle cx="308.4" cy="109.2" r="2.86"/>
<circle cx="308.4" cy="109.3" r="3.4"/>
<circle cx="116.3" cy="137.8" r="1.87"/>
<circle cx="130.2" cy="121.8" r="2.24"/>
<circle cx="130.2" cy="121.8" r="1.85"/>
</g>
<g fill="none" stroke="#808000" stroke-width=".3">
<path d="M101.3 98a18.9 18.9 0 0 0-3.5 14.4M103 96.1l-.9 .9M116.3 85.4v8.9M116.3 95.5v6.3M118 90.6a19 19 0 0 0-14.1 4.6M119.3 90.8l1.2 .2M121.7 91.4a18.4 18.4 0 0 1 11.3 9.5M92.4 109.3h8.9M98 113.6l.4 1.3M98.8 116l.1 .3a18.4 18.4 0 0 0 6.6 8.4M102.5 109.3h6.3M112.5 109.3h7.5"/>
<path d="M116.3 105.5v7.5M116.3 116.8v6.3M123.8 109.3h6.2M125.8 117.8l8.9 8.1M131.2 109.3h9M132.4 118.8a19.3 19.3 0 0 1-4.9 5.6M133.6 102.1l.4 1.2M134.4 104.5a18.1 18.1 0 0 1-.4 10.9M108.8 126.5a18.9 18.9 0 0 0 7.3 1.6M113.5 122.1l-2.3 11M116.3 124.2v9M120.2 127.6l-.4 .1"/>
<path d="M122.7 126.9l-1.2 .4M124.2 126.3l-.4 .1"/>
</g>
<g fill="none" stroke="#f00" stroke-width=".3">
<path d="M116.3 75.2v13.4M89.5 99.4l-1.2 4.4-.3 1.9M93.8 91.8a28.4 28.4 0 0 0-5 10.1M94 91.4a28.3 28.3 0 0 0-3.7 6.3M95.4 89.9l-.8 .9M95.7 89.5l-.8 1M98.1 87.4a28.3 28.3 0 0 0-8.6 12.3M99.2 86.5l-.1 .1M100.1 85.8l-3.5 2.8M108.9 81.8a28.6 28.6 0 0 0-12.6 7.2M109.9 81.5a30 30 0 0 0-9.9 4.4M112.4 81l-1.3 .3"/>
<path d="M112.5 81l2.4-.2 5.1 .2M113.6 80.9a28.8 28.8 0 0 1 14.8 2.6M115.6 80.8a28.6 28.6 0 0 0-14.5 4.3M116.3 89.9v1.2M116.3 92.4v9.4M116.8 80.8l1.3 .1M119.4 81l.7 .1a29.4 29.4 0 0 1 10.4 3.5M123.7 81.8a27.4 27.4 0 0 1 11.3 6M129.6 84.1l1.1 .6M131.8 85.4a27.9 27.9 0 0 1 9.8 11M133.6 86.7l2.8 2.5M135.9 88.7l1 .9"/>
<path d="M136.4 89.2l2.5 2.7M136.4 89.2l-4.2 4.2M137.7 90.5a27.8 27.8 0 0 1 4.5 7.1M140.7 84.9l-4.3 4.3M141 95.1l2.1 4.6 .7 2.2M142.3 97.8l.5 1.2M142.9 99.2a27 27 0 0 1 1.8 9.9M82.2 109.3h13.4M87.8 109.5l.2 3.3M87.9 107l-.1 1.2M88 105.6l-.2 2.3 .2 5.1M88 112.8a27.7 27.7 0 0 0 3.6 10.7"/>
<path d="M88.4 103.4a29 29 0 0 0 .8 14.7M88.8 116.7a27.4 27.4 0 0 0 6 11.3M89 100.9l-.3 1.2M89.7 119.6l.5 1.1M96.9 109.3h1.2M99.4 109.3h9.4M112.5 109.3h7.5M116.3 105.5v7.5M116.3 116.8v9.4M123.8 109.3h9.3M134.4 109.3h1.3M136.9 109.3h13.5"/>
<path d="M143 119.2a27.4 27.4 0 0 1-8.5 12M143.3 100.2a27.2 27.2 0 0 1 .8 15M143.8 116.4l-.3 1.2M143.8 116.7a27.1 27.1 0 0 1-5.3 10.4M144.5 105.6a27.4 27.4 0 0 1 0 7.4M144.5 112.8a27.9 27.9 0 0 1-5 13M144.7 110.3v1.2M90.7 121.9a27.9 27.9 0 0 0 10.1 11.2M93.6 126.6l2.5 2.9M95.7 129l.9 .9M96.1 129.5l2.8 2.4M96.1 129.5l-4.2 4.2"/>
<path d="M97.5 130.7a28.4 28.4 0 0 0 11.4 6.1M100.4 125.2l-4.3 4.3M101.8 133.8l1.1 .6M102.1 134a28.5 28.5 0 0 0 10.4 3.5M104.1 135a26.8 26.8 0 0 0 14.8 2.6M112.5 137.5l.7 .1M112.5 137.5a27.8 27.8 0 0 0 7.5 0M114.4 137.7l1.3 .1M116.3 127.4v1.3M116.3 130v13.4M121.4 137.3l-1.3 .2M131.4 133.4a27.2 27.2 0 0 1-14.4 4.4"/>
<path d="M133.5 132l-1.1 .7M135.9 129.9a28 28 0 0 1-13.3 7.2M136.2 129.6a28.5 28.5 0 0 1-12.5 7.2M137.7 128.1l-.9 .9M138 127.7l-.9 1"/>
</g>
<g font-size="4.8">
<text x="38.9" y="9.2">1</text>
<text x="88.9" y="9.2">2</text>
<text x="138.8" y="9.1">3</text>
<text x="188.6" y="9.2">4</text>
<text x="238.7" y="9.2">5</text>
<text x="288.7" y="9.1">6</text>
<text x="338.7" y="9.2">7</text>
<text x="388.6" y="9.1">8</text>
<text x="16.2" y="28.4">A</text>
<text x="410.8" y="28.4">A</text>
<text x="129.7" y="69.7">45°</text>
<text x="16.2" y="75.2">B</text>
<text x="410.8" y="75.2">B</text>
<text x="45.8" y="84.1">-</text>
<text x="55.2" y="84.1">3</text>
<text x="75.3" y="84.1">5</text>
<text x="154.3" y="84.1">2 -</text>
<text x="166.3" y="84.1">3</text>
<text x="183.7" y="84.1">4</text>
<text x="157.4" y="97">4 x M3</text>
<text x="180.6" y="97">6</text>
<text x="225.6" y="113" transform="rotate(-90 225.6 113)">44</text>
<text x="350.3" y="113.9" transform="rotate(-90 350.3 113.9)">31</text>
<text x="163.9" y="117.6">4 x M3</text>
<text x="185.8" y="117.6">4</text>
<text x="16" y="125.2">C</text>
<text x="410.6" y="125.2">C</text>
<text x="48.9" y="129.8">P.C.D.</text>
<text x="68.2" y="129.8">25</text>
<text x="158" y="129.8">P.C.D.</text>
<text x="177.3" y="129.8">38</text>
<text x="332.2" y="151.2">2</text>
<text x="274.1" y="164.1">56.50</text>
<text x="16" y="175.3">D</text>
<text x="410.6" y="175.3">D</text>
<text x="37" y="206.5">额定电压 Rated Voltage</text>
<text x="121.2" y="206.5">24(V)</text>
<text x="166.6" y="207">线电感 Line Inductance</text>
<text x="246" y="207">0.13(mH)</text>
<text x="40.3" y="212.9">减速比 Reducer Ratio</text>
<text x="40.3" y="212.9">减速比</text>
<text x="121" y="212.9">28.17</text>
<text x="172.6" y="213">极对数 Pole Pairs</text>
<text x="253.3" y="213">13</text>
<text x="39.2" y="218.5">空载转速 No-load Speed</text>
<text x="116.1" y="218.5">178(RPM)</text>
<text x="165.7" y="218.6">接线方式 Wiring Method</text>
<text x="254.4" y="218.6">Y</text>
<text x="16.2" y="225.3">E</text>
<text x="35.2" y="225">空载电流 No-load Current</text>
<text x="122.5" y="225">1(A)</text>
<text x="157.9" y="224.6">反驱力矩 Backdrive Torque</text>
<text x="157.9" y="224.6">反驱力矩</text>
<text x="237.6" y="224.6">0.4(N.m)</text>
<text x="410.8" y="225.3">E</text>
<text x="38.2" y="230.5">额定转速 Rated Speed</text>
<text x="116.1" y="230.5">142(RPM)</text>
<text x="176.2" y="231.1">背隙 Backlash</text>
<text x="242.9" y="231.1">≤15(Arcmin)</text>
<text x="37.6" y="236.6">额定转矩 Rated Torque</text>
<text x="117.7" y="236.6">2.5(N.m)</text>
<text x="168.8" y="237.1">轴向负载 Axial Load</text>
<text x="168.8" y="237.1">轴向负载</text>
<text x="248" y="237.1">/(KN)</text>
<text x="38.4" y="243">额定功率 Rated Power</text>
<text x="120.5" y="243">37(W)</text>
<text x="167.2" y="243.1">径向负载 Radial Load</text>
<text x="167.2" y="243.1">径向负载</text>
<text x="248" y="243.1">/(KN)</text>
<text x="37.2" y="249">额定电流 Rated Current</text>
<text x="122.5" y="249">3(A)</text>
<text x="168" y="248.7">转子惯量 Rotor Inertia</text>
<text x="240.9" y="248.7">0.17(Kg.cm 2)</text>
<text x="38.5" y="254.6">峰值扭矩 Peak Torque</text>
<text x="119.7" y="254.6">7(N.m)</text>
<text x="162.6" y="254.9">编码器类型 Encoder Type</text>
<text x="305.2" y="253.6">电机组合图</text>
<text x="38.1" y="261.1">峰值电流 Peak Current</text>
<text x="120.5" y="261.1">8.1(A)</text>
<text x="151.9" y="260.7">重复定位精度 Repeatability Accuracy</text>
<text x="248.9" y="260.7">&lt;0.01°</text>
<text x="46.8" y="266.7">效率 Efficiency</text>
<text x="120.6" y="266.7">63(%)</text>
<text x="157.8" y="267.2">通讯方式 Communication Mode</text>
<text x="250.9" y="267.2">CAN</text>
<text x="347.4" y="266.2">A0</text>
<text x="358.8" y="266.2">1.5:1</text>
<text x="378.3" y="266.2">A3</text>
<text x="16.3" y="272.1">F</text>
<text x="28.5" y="272.7">反电势常数 Back EMF Constant</text>
<text x="111.5" y="272.7">4.3(Vdc/Krpm)</text>
<text x="178.5" y="272.8">重量 Weight</text>
<text x="246.2" y="272.8">0.26(KG)</text>
<text x="305.2" y="270.9">尺寸参考图</text>
<text x="410.7" y="272.1">F</text>
<text x="34.9" y="278.7">扭矩常数 Torque constant</text>
<text x="115.4" y="278.7">0.8(N.m/A)</text>
<text x="164.2" y="279.2">绝缘等级 Insulation Class</text>
<text x="254.5" y="279.2">F</text>
<text x="37.6" y="285.2">线电阻 Line Resistance</text>
<text x="118.9" y="285.2">0.61(Ω)</text>
<text x="163" y="285.2">防护等级 Protection Grade</text>
<text x="255.3" y="285.2">/</text>
<text x="363.2" y="283.5">RMD-X2-P28-7-C-L</text>
<text x="38.9" y="291.3">1</text>
<text x="88.9" y="291.3">2</text>
<text x="138.8" y="291.3">3</text>
<text x="288.7" y="291.3">6</text>
<text x="338.7" y="291.3">7</text>
<text x="386.9" y="291.3">A3</text>
</g>
<text font-size="3.9" fill="#191924" x="293" y="242.7">名 称</text>
<g font-size="3.3">
<text x="59.2" y="81">+0.02</text>
<text x="170.3" y="81">+0.01</text>
<text x="61.2" y="84.2">0</text>
<text x="172.3" y="84.2">0</text>
<text x="222.5" y="105.2" transform="rotate(-90 222.5 105.2)">0</text>
<text x="225.6" y="106.3" transform="rotate(-90 225.6 106.3)">-0.1</text>
<text x="347.2" y="106.1" transform="rotate(-90 347.2 106.1)">0</text>
<text x="350.4" y="107.2" transform="rotate(-90 350.4 107.2)">-0.03</text>
<text x="287.5" y="164.1">±0.5</text>
</g>
<g font-size="3.1">
<text x="219.4" y="17.1">REV.</text>
<text x="219.6" y="13.6">版本</text>
<text x="237" y="17.1">ECN.NO.</text>
<text x="238.8" y="13.6">变更号</text>
<text x="291.5" y="17.1">REVISION RECORD</text>
<text x="299.3" y="13.6">变更内容</text>
<text x="365.3" y="17.1">DATE</text>
<text x="366.2" y="13.6">日期</text>
<text x="394.1" y="13.6">设计</text>
<text x="395.3" y="17.1">BY</text>
</g>
<text font-size="2.8" fill="#191924" x="306.2" y="243.5">TITLE</text>
<g font-size="2.8">
<text x="235" y="254.4">Dual Encoder ABS-17BIT / 18BIT</text>
<text x="346.5" y="276.2">PRO NAME</text>
<text x="346.8" y="285.1">PRO NAME</text>
</g>
<g font-size="2.7">
<text x="345.6" y="259.5">版本</text>
<text x="357.4" y="259.5">比例</text>
<text x="373.7" y="259.5">幅面</text>
<text x="391.4" y="259.5">分页号</text>
<text x="349" y="271.9">图</text>
<text x="353.8" y="271.9">号</text>
<text x="290.5" y="280.7">设计</text>
<text x="317.8" y="280.8">工艺</text>
<text x="348.4" y="280.5">产品名称</text>
<text x="290.5" y="285">核对</text>
<text x="317.5" y="285.3">批准</text>
</g>
<g font-size="2">
<text x="351.2" y="260">REV</text>
<text x="363.8" y="260">SCALE</text>
<text x="380.9" y="260">FORMAT</text>
<text x="392.2" y="263.9">Sheet</text>
<text x="401.5" y="260.1">PAGE</text>
<text x="404.4" y="263.5">1</text>
<text x="393.7" y="267.7">Of</text>
<text x="404.4" y="267.6">1</text>
<text x="164.1" y="291">0</text>
<text x="167.9" y="291">mm</text>
<text x="173.5" y="291">10</text>
<text x="183.6" y="291">20</text>
<text x="193.6" y="291">30</text>
<text x="203.6" y="291">40</text>
<text x="213.7" y="291">50</text>
<text x="223.7" y="291">60</text>
<text x="233.7" y="291">70</text>
<text x="243.7" y="291">80</text>
<text x="253.7" y="291">90</text>
<text x="263.1" y="291">100</text>
</g>
<text font-size="1.7" x="401.3" y="278.8">第一视角</text>
<g font-size="1.6">
<text x="296.7" y="281.1">DESIGN</text>
<text x="323.2" y="281.1">PROCESS</text>
<text x="297" y="286.4">CHECK</text>
<text x="322.3" y="286.6">APPROVAL</text>
</g>
<text font-size=".9" x="400.4" y="281">FIRST ANGLE PJTN</text>
</svg>
